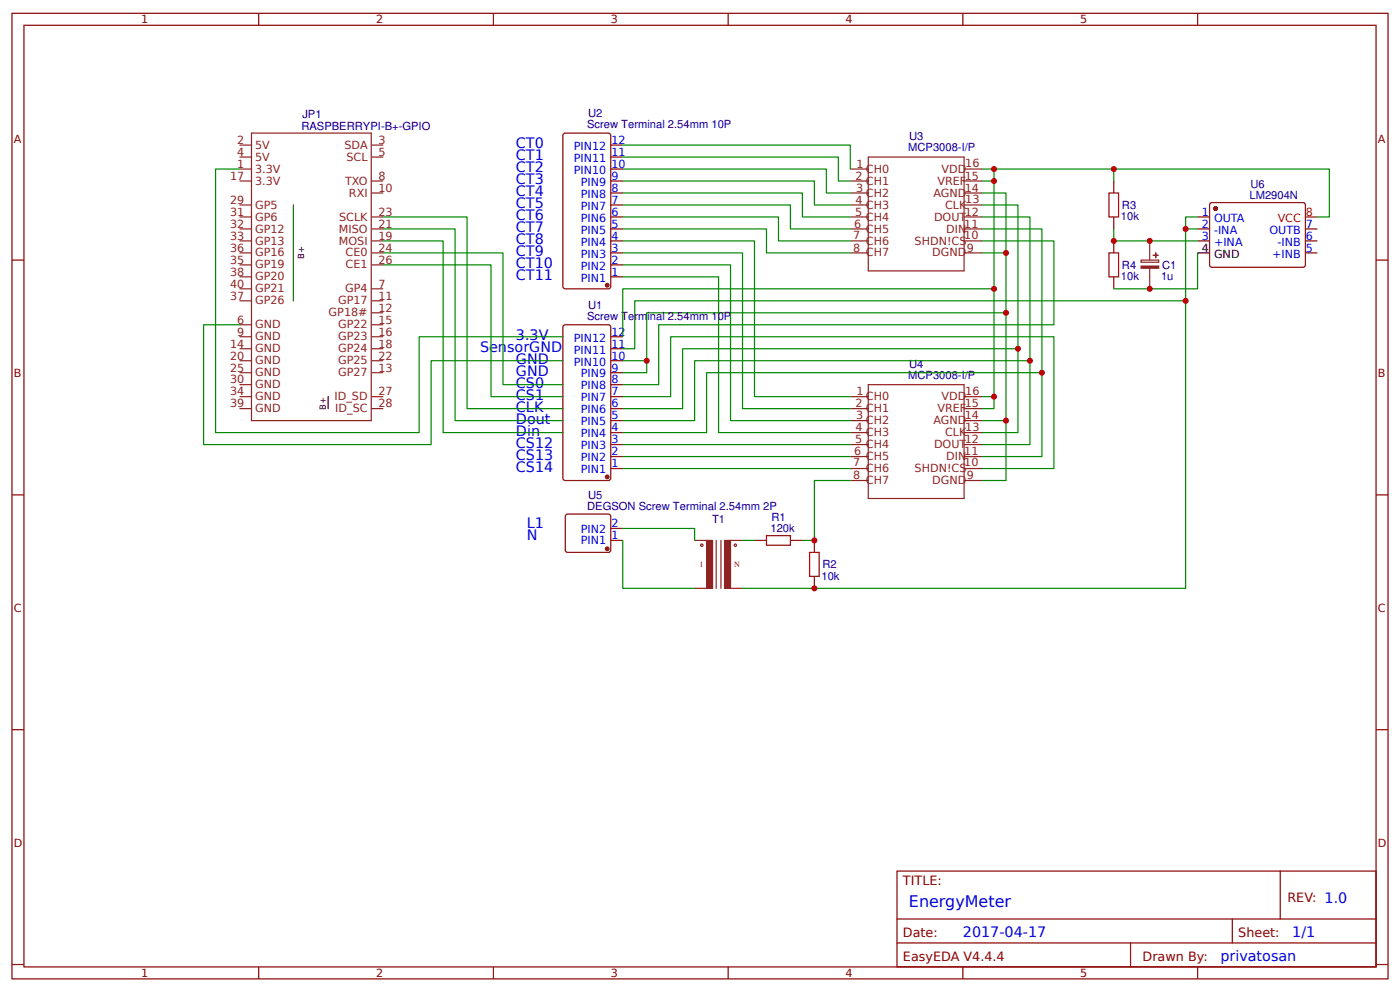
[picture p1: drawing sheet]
<svg xmlns="http://www.w3.org/2000/svg" width="309mm" height="219mm" viewBox="0 0 309 219" stroke-linecap="round" stroke-linejoin="round" font-family="sans-serif">
<g fill="none" stroke="#800" stroke-width=".26">
<path d="M2.6 2.9h304.1v213.3h-304.1zM5.3 5.6h298.7v207.9h-298.7zM57.1 2.9v2.7M109 2.9v2.7M160.9 2.9v2.7M212.7 2.9v2.7M264.6 2.9v2.7M2.6 57.4h2.7M304 57.4h2.7M2.6 109.3h2.7M304 109.3h2.7M2.6 161.2h2.7"/>
<path d="M304 161.2h2.7M198.2 192.4h105.8v21.1h-105.8zM282.8 192.4v10.6M2.6 213h2.7M57.1 213.5v2.7M109 213.5v2.7M160.9 213.5v2.7M198.2 203h105.8M198.2 208.3h105.8M212.7 213.5v2.7M249.8 208.3v5.2M264.6 213.5v2.7"/>
<path d="M272.3 203v5.3M304 213h2.7"/>
</g>
<g fill="none" stroke="#8d2323" stroke-width=".26">
<path d="M187.9 37.3h3.9M187.9 40h3.9M191.8 34.7h21.2v25.1h-21.2zM213 37.3h4M213 40h4M187.9 42.6h3.9M187.9 45.3h3.9M187.9 47.9h3.9M187.9 50.6h3.9M187.9 53.2h3.9M187.9 55.9h3.9M213 42.6h4"/>
<path d="M213 45.3h4M213 47.9h4M213 50.6h4M213 53.2h4M213 55.9h4M187.9 87.6h3.9M187.9 90.2h3.9M187.9 92.9h3.9M187.9 95.5h3.9M187.9 98.2h3.9M191.8 85h21.2v25.1h-21.2zM213 87.6h4"/>
<path d="M213 90.2h4M213 92.9h4M213 95.5h4M213 98.2h4M187.9 100.8h3.9M187.9 103.5h3.9M187.9 106.1h3.9M213 100.8h4M213 103.5h4M213 106.1h4"/>
</g>
<path d="M217 40h2.6v47.6M137.6 58.5h23.8v34.4h26.5M137.6 55.9h26.4v34.3h23.9M137.6 53.2h29.1v34.4h21.2M137.6 61.1h21.1v34.4h29.2M137.6 98.2h50.3M217 87.6h2.6v2.6h-2.6M137.6 103.5h50.3M137.6 100.8h50.3" fill="none" stroke="#080" stroke-width=".26"/>
<circle cx="219.6" cy="87.6" r=".66" fill="#c00"/>
<path d="M217 37.3h2.6v2.7" fill="none" stroke="#080" stroke-width=".26"/>
<circle cx="219.6" cy="40" r=".66" fill="#c00"/>
<path d="M217 42.6h5.2v13.3h-5.2M222.2 55.9v37h-5.2" fill="none" stroke="#080" stroke-width=".26"/>
<circle cx="222.3" cy="55.9" r=".66" fill="#c00"/>
<path d="M222.2 92.9v13.2h-5.2" fill="none" stroke="#080" stroke-width=".26"/>
<circle cx="222.3" cy="92.9" r=".66" fill="#c00"/>
<path d="M217 45.3h7.9v50.2h-7.9M217 47.9h10.5v50.3h-10.5M217 50.6h13.2v50.2h-13.2M230.2 82.3h-74.1v13.2h-18.5" fill="none" stroke="#080" stroke-width=".26"/>
<circle cx="230.2" cy="82.3" r=".66" fill="#c00"/>
<path d="M227.5 79.7h-74v13.2h-15.9" fill="none" stroke="#080" stroke-width=".26"/>
<circle cx="227.5" cy="79.7" r=".66" fill="#c00"/>
<path d="M224.9 77h-74.1v13.2h-13.2" fill="none" stroke="#080" stroke-width=".26"/>
<circle cx="224.9" cy="77" r=".66" fill="#c00"/>
<path d="M217 53.2h15.8v18.5h-87.3v13.3h-7.9M137.6 79.7h5.3v2.6h-5.3M222.2 69.1h-79.3v10.6M137.6 87.6h10.6v-13.2h84.6v29.1h-15.8" fill="none" stroke="#080" stroke-width=".26"/>
<g fill="#c00">
<circle cx="222.3" cy="69.1" r=".66"/>
<circle cx="142.9" cy="79.7" r=".66"/>
</g>
<path d="M137.6 40h42.3v5.3h8M137.6 37.3h45v5.3h5.3M137.6 50.6h31.7v5.3h18.6M137.6 47.9h34.4v5.3h15.9M137.6 45.3h37v5.3h13.3M137.6 42.6h39.7v5.3h10.6M219.6 63.8h-82v10.6" fill="none" stroke="#080" stroke-width=".26"/>
<g fill="none" stroke="#800" stroke-width=".26">
<path d="M124.6 29.5l9.8-.1 .5 .3v33.6l-.2 .4-9.8 .1-.5-.3v-33.6zM134.9 40h2.7M134.9 37.3h2.7M134.9 34.7h2.7M134.9 32h2.7M134.9 58.5h2.7M134.9 55.9h2.7M134.9 53.2h2.7M134.9 50.6h2.7M134.9 47.9h2.7M134.9 45.3h2.7M134.9 42.6h2.7"/>
<path d="M124.6 71.8l9.8-.1 .5 .3v33.6l-.2 .5h-9.8l-.5-.2v-33.6zM134.9 79.7h2.7M134.9 77h2.7M134.9 74.4h2.7M134.9 61.1h2.7M134.9 98.2h2.7M134.9 95.5h2.7M134.9 92.9h2.7M134.9 90.2h2.7M134.9 87.6h2.7M134.9 85h2.7M134.9 82.3h2.7"/>
<path d="M134.9 103.5h2.7M134.9 100.8h2.7"/>
</g>
<g fill="#800" stroke="#800" stroke-width=".26">
<circle cx="134.1" cy="105.3" r=".4"/>
<circle cx="134.1" cy="63" r=".4"/>
</g>
<circle cx="219.6" cy="63.8" r=".66" fill="#c00"/>
<path d="M137.6 34.7h47.6v5.3h2.7M137.6 32h50.3v5.3M261.9 66.4v63.5h-97.9M137.6 116.7h15.9v2.7M137.6 119.4v10.5h15.9M164 119.4h2.7M187.9 106.1h-8v13.3h-2.6" fill="none" stroke="#080" stroke-width=".26"/>
<g fill="none" stroke="#8d2323" stroke-width=".26">
<path d="M153.5 119.4h2.6M158.2 119.4v10.5M159.3 119.4v10.5M161.4 119.4h2.6M153.5 129.9h2.6M161.4 129.9h2.6"/>
<circle cx="155" cy="120.4" r=".26"/>
<circle cx="162.5" cy="120.4" r=".26"/>
</g>
<g fill="#8d2323" stroke="#8d2323" stroke-width=".26">
<path d="M156.1 119.4h1.3v10.5h-1.3z"/>
<path d="M160.1 119.4h1.3v10.5h-1.3z"/>
</g>
<path d="M125 113.8l.4-.3 9.3 .1 .2 .5v7.6l-.5 .3-9.3-.1-.2-.4zM134.9 119.4h2.7M134.9 116.7h2.7M166.7 119.4h2.6M174.6 119.4h2.7M179.9 119.4v2.6M179.9 127.3v2.6" fill="none" stroke="#800" stroke-width=".26"/>
<circle cx="134.1" cy="121.2" r=".4" fill="#800" stroke="#800" stroke-width=".26"/>
<path d="M169.3 118.3h5.3v2.1h-5.3zM178.9 122h2.1v5.3h-2.1z" fill="none" stroke="#a00000" stroke-width=".26"/>
<circle cx="179.9" cy="119.4" r=".66" fill="#c00"/>
<path d="M245 42.6h2.1v5.3h-2.1zM245 55.9h2.1v5.2h-2.1z" fill="none" stroke="#a00000" stroke-width=".26"/>
<path d="M246.1 40v2.6M246.1 47.9v2.7M246.1 53.2v2.7M246.1 61.1v2.7" fill="none" stroke="#800" stroke-width=".26"/>
<path d="M252.1 57.4h3.9v.5h-3.9zM254 53.2v4.2M254 59.3v4.5" fill="none" stroke="#8d2323" stroke-width=".26"/>
<g fill="#8d2323" stroke="#8d2323" stroke-width=".26">
<path d="M252.1 58.8h3.9v.4h-3.9z"/>
<path d="M254.8 56.4h1.1z"/>
<path d="M255.3 55.9v1z"/>
</g>
<path d="M246.1 50.6v2.6h18.5M264.6 55.9v7.9h-18.5" fill="none" stroke="#080" stroke-width=".26"/>
<circle cx="246.1" cy="53.2" r=".66" fill="#c00"/>
<path d="M219.6 37.3h26.5v2.7" fill="none" stroke="#080" stroke-width=".26"/>
<circle cx="219.6" cy="37.3" r=".66" fill="#c00"/>
<circle cx="268.6" cy="46.1" r=".4" fill="#800" stroke="#800" stroke-width=".26"/>
<path d="M264.6 47.9h2.6M264.6 50.6h2.6M264.6 53.2h2.6M267.3 45l.5-.3 20.3 .1 .3 .5-.1 13.5-.4 .2h-20.4l-.3-.5zM288.4 50.6h2.6M288.4 53.2h2.6M288.4 55.9h2.6" fill="none" stroke="#800" stroke-width=".26"/>
<path d="M264.6 55.9h2.6" fill="none" stroke="#000" stroke-width=".26"/>
<path d="M288.4 47.9h2.6" fill="none" stroke="#f00" stroke-width=".26"/>
<path d="M246.1 37.3h47.6v10.6h-2.7" fill="none" stroke="#080" stroke-width=".26"/>
<circle cx="246.1" cy="37.3" r=".66" fill="#c00"/>
<path d="M261.9 50.6v15.8h-121.7v10.6h-2.6M264.6 47.9h-2.7v2.7h2.7" fill="none" stroke="#080" stroke-width=".26"/>
<g fill="#c00">
<circle cx="261.9" cy="50.6" r=".66"/>
<circle cx="261.9" cy="66.4" r=".66"/>
<circle cx="179.9" cy="129.9" r=".66"/>
<circle cx="254" cy="53.2" r=".66"/>
<circle cx="254" cy="63.8" r=".66"/>
</g>
<g fill="none" stroke="#8d2323" stroke-width=".26">
<path d="M52.9 37.3h2.7M52.9 32h2.7M52.9 34.7h2.7M52.9 40h2.7M55.6 29.4h26.4v63.5h-26.4zM82 32h2.7M82 34.7h2.7M82 40h2.7M52.9 53.2h2.7M52.9 50.6h2.7M52.9 47.9h2.7M52.9 58.5h2.7"/>
<path d="M52.9 55.9h2.7M52.9 45.3h2.7M82 53.2h2.7M82 50.6h2.7M82 47.9h2.7M82 58.5h2.7M82 55.9h2.7M82 42.6h2.7M52.9 63.8h2.7M52.9 74.4h2.7M52.9 66.4h2.7M52.9 71.7h2.7"/>
<path d="M52.9 79.7h2.7M52.9 77h2.7M52.9 61.1h2.7M82 63.8h2.7M82 74.4h2.7M82 66.4h2.7M82 71.7h2.7M82 79.7h2.7M82 77h2.7M82 69.1h2.7M52.9 82.3h2.7M52.9 85h2.7"/>
<path d="M52.9 87.6h2.7M52.9 90.2h2.7M82 82.3h2.7M82 87.6h2.7M82 90.2h2.7"/>
</g>
<path d="M64.8 45.3v21.1M72.5 87.6v2.6" fill="none" stroke="#000" stroke-width=".26"/>
<path d="M52.9 37.3h-5.3v58.2h45v-21.1h31.8M84.7 53.2h13.2v42.3h26.5M84.7 50.6h15.8v42.3h23.9M84.7 47.9h18.5v42.3h21.2M84.7 55.9h26.4v29.1h13.3M84.7 58.5h23.8v29.1h15.9M52.9 71.7h-7.9v26.5h50.2v-18.5h29.2" fill="none" stroke="#080" stroke-width=".26"/>
<text font-size="3.5" fill="#00f" x="200.8" y="200.3">EnergyMeter</text>
<g font-size="3.2" fill="#00f">
<text x="114" y="32.7">CT0</text>
<text x="114" y="35.3">CT1</text>
<text x="114" y="38">CT2</text>
<text x="114" y="40.6">CT3</text>
<text x="114" y="45.9">CT5</text>
<text x="114" y="43.3">CT4</text>
<text x="114" y="48.6">CT6</text>
<text x="114" y="51.2">CT7</text>
<text x="114" y="53.9">CT8</text>
<text x="114" y="56.5">CT9</text>
<text x="114" y="59.2">CT10</text>
<text x="114" y="61.8">CT11</text>
<text x="106.1" y="77.7">SensorGND</text>
<text x="114" y="75">3.3V</text>
<text x="114" y="80.3">GND</text>
<text x="114" y="83">GND</text>
<text x="114" y="85.6">CS0</text>
<text x="114" y="88.3">CS1</text>
<text x="114" y="90.9">CLK</text>
<text x="114" y="93.6">Dout</text>
<text x="114" y="96.2">Din</text>
<text x="114" y="98.8">CS12</text>
<text x="114" y="101.5">CS13</text>
<text x="114" y="104.1">CS14</text>
<text x="116.4" y="116.7">L1</text>
<text x="116.4" y="119.4">N</text>
<text x="212.7" y="206.9">2017-04-17</text>
<text x="285.5" y="206.9">1/1</text>
<text x="269.6" y="212.2">privatosan</text>
</g>
<g font-size="2.8" fill="#800">
<text x="199.5" y="195.6">TITLE:</text>
<text x="284.4" y="199.3">REV: 1.0</text>
<text x="199.5" y="206.9">Date:</text>
<text x="273.6" y="206.9">Sheet:</text>
<text x="199.5" y="212.2">EasyEDA V4.4.4</text>
<text x="252.4" y="212.2">Drawn By:</text>
</g>
<g font-size="2.5" fill="#800">
<text x="31.2" y="5.2">1</text>
<text x="83.1" y="5.2">2</text>
<text x="134.9" y="5.2">3</text>
<text x="186.8" y="5.2">4</text>
<text x="238.7" y="5.2">5</text>
<text x="3" y="31.5">A</text>
<text x="304.4" y="31.5">A</text>
<text x="3" y="83.4">B</text>
<text x="304.4" y="83.4">B</text>
<text x="3" y="135.2">C</text>
<text x="304.4" y="135.2">C</text>
<text x="3" y="187.1">D</text>
<text x="304.4" y="187.1">D</text>
<text x="31.2" y="215.8">1</text>
<text x="83.1" y="215.8">2</text>
<text x="134.9" y="215.8">3</text>
<text x="186.8" y="215.8">4</text>
<text x="238.7" y="215.8">5</text>
</g>
<g font-size="2.5" fill="#000080">
<text x="66.6" y="28.6">RASPBERRYPI-B+-GPIO</text>
<text x="66.8" y="26.1">JP1</text>
<text x="129.7" y="28.3">Screw Terminal 2.54mm 10P</text>
<text x="129.9" y="25.8">U2</text>
<text x="200.6" y="33.4">MCP3008-I/P</text>
<text x="200.9" y="30.9">U3</text>
<text x="276.3" y="41.4">U6</text>
<text x="247.9" y="46.2">R3</text>
<text x="276" y="43.9">LM2904N</text>
<text x="247.6" y="48.7">10k</text>
<text x="247.9" y="59.4">R4</text>
<text x="256.7" y="59.4">C1</text>
<text x="247.6" y="61.9">10k</text>
<text x="256.5" y="61.9">1u</text>
<text x="129.7" y="70.7">Screw Terminal 2.54mm 10P</text>
<text x="129.9" y="68.2">U1</text>
<text x="200.6" y="83.7">MCP3008-I/P</text>
<text x="200.9" y="81.2">U4</text>
<text x="129.7" y="112.7">DEGSON Screw Terminal 2.54mm 2P</text>
<text x="130" y="110.2">U5</text>
<text x="157.3" y="115.5">T1</text>
<text x="170.2" y="117.5">120k</text>
<text x="170.4" y="115">R1</text>
<text x="181.7" y="125.5">R2</text>
<text x="181.5" y="128">10k</text>
</g>
<g font-size="2.5" fill="#8d2323">
<text x="52.4" y="34.4">4</text>
<text x="52.4" y="31.8">2</text>
<text x="56.4" y="35.5">5V</text>
<text x="56.4" y="32.8">5V</text>
<text x="76.1" y="32.8">SDA</text>
<text x="76.6" y="35.5">SCL</text>
<text x="83.6" y="31.8">3</text>
<text x="83.6" y="34.4">5</text>
<text x="50.8" y="39.7">17</text>
<text x="52.4" y="37.1">1</text>
<text x="56.4" y="38.1">3.3V</text>
<text x="56.4" y="40.8">3.3V</text>
<text x="76.2" y="40.8">TXO</text>
<text x="83.6" y="39.7">8</text>
<text x="189" y="39.7">2</text>
<text x="189.2" y="37.1">1</text>
<text x="191.3" y="38.1">CH0</text>
<text x="191.3" y="40.8">CH1</text>
<text x="207.1" y="40.8">VREF</text>
<text x="208" y="38.1">VDD</text>
<text x="213.1" y="39.7">15</text>
<text x="213.3" y="36.9">16</text>
<text x="50.8" y="45">29</text>
<text x="50.8" y="47.7">31</text>
<text x="56.4" y="46.1">GP5</text>
<text x="77.1" y="43.4">RXI</text>
<text x="83.6" y="47.7">23</text>
<text x="83.6" y="42.4">10</text>
<text x="188.9" y="47.7">5</text>
<text x="189" y="45">4</text>
<text x="189.1" y="42.4">3</text>
<text x="191.3" y="43.4">CH2</text>
<text x="191.3" y="46.1">CH3</text>
<text x="206.2" y="43.4">AGND</text>
<text x="208.8" y="46.1">CLK</text>
<text x="213.1" y="47.7">12</text>
<text x="213.1" y="42.4">14</text>
<text x="213.3" y="44.9">13</text>
<text x="50.8" y="50.3">32</text>
<text x="50.8" y="52.9">33</text>
<text x="56.4" y="48.7">GP6</text>
<text x="56.4" y="51.4">GP12</text>
<text x="74.9" y="51.4">MISO</text>
<text x="74.9" y="48.7">SCLK</text>
<text x="83.6" y="52.9">19</text>
<text x="83.6" y="50.3">21</text>
<text x="188.5" y="52.7">7</text>
<text x="188.7" y="50.3">6</text>
<text x="191.3" y="48.7">CH4</text>
<text x="191.3" y="51.4">CH5</text>
<text x="206.4" y="48.7">DOUT</text>
<text x="209" y="51.4">DIN</text>
<text x="213" y="52.7">10</text>
<text x="213" y="50.3">11</text>
<text x="50.8" y="58.2">35</text>
<text x="50.8" y="55.6">36</text>
<text x="56.4" y="54">GP13</text>
<text x="56.4" y="59.3">GP19</text>
<text x="56.4" y="56.6">GP16</text>
<text x="74.9" y="54">MOSI</text>
<text x="76.4" y="59.3">CE1</text>
<text x="76.4" y="56.6">CE0</text>
<text x="83.6" y="58.2">26</text>
<text x="83.6" y="55.6">24</text>
<text x="188.5" y="55.6">8</text>
<text x="191.3" y="54">CH6</text>
<text x="191.3" y="56.6">CH7</text>
<text x="202.1" y="54">SHDN!CS</text>
<text x="206" y="56.6">DGND</text>
<text x="213.6" y="55.6">9</text>
<text x="50.8" y="60.9">38</text>
<text x="50.8" y="63.5">40</text>
<text x="56.4" y="61.9">GP20</text>
<text x="56.4" y="64.6">GP21</text>
<text x="76.2" y="64.6">GP4</text>
<text x="83.6" y="63.5">7</text>
<text x="50.8" y="66.2">37</text>
<text x="52.4" y="71.5">6</text>
<text x="56.4" y="67.2">GP26</text>
<text x="72.6" y="69.9">GP18#</text>
<text x="74.7" y="67.2">GP17</text>
<text x="83.6" y="66.2">11</text>
<text x="83.6" y="71.5">15</text>
<text x="83.6" y="68.8">12</text>
<text x="50.8" y="76.8">14</text>
<text x="52.4" y="74.1">9</text>
<text x="56.4" y="75.2">GND</text>
<text x="56.4" y="77.8">GND</text>
<text x="56.4" y="72.5">GND</text>
<text x="74.7" y="72.5">GP22</text>
<text x="74.7" y="77.8">GP24</text>
<text x="74.7" y="75.2">GP23</text>
<text x="83.6" y="76.8">18</text>
<text x="83.6" y="74.1">16</text>
<text x="50.8" y="82">25</text>
<text x="50.8" y="79.4">20</text>
<text x="56.4" y="83.1">GND</text>
<text x="56.4" y="80.5">GND</text>
<text x="74.7" y="83.1">GP27</text>
<text x="74.7" y="80.5">GP25</text>
<text x="83.6" y="82">13</text>
<text x="83.6" y="79.4">22</text>
<text x="50.8" y="84.7">30</text>
<text x="50.8" y="87.3">34</text>
<text x="50.8" y="90">39</text>
<text x="56.4" y="85.8">GND</text>
<text x="56.4" y="88.4">GND</text>
<text x="73.9" y="88.4">ID_SD</text>
<text x="83.6" y="87.3">27</text>
<text x="83.6" y="90">28</text>
<text x="189" y="90">2</text>
<text x="189.2" y="87.3">1</text>
<text x="191.3" y="88.4">CH0</text>
<text x="208" y="88.4">VDD</text>
<text x="213.1" y="90">15</text>
<text x="213.3" y="87.1">16</text>
<text x="56.4" y="91">GND</text>
<text x="74.1" y="91">ID_SC</text>
<text x="189" y="95.3">4</text>
<text x="189.1" y="92.6">3</text>
<text x="191.3" y="91">CH1</text>
<text x="191.3" y="93.7">CH2</text>
<text x="206.2" y="93.7">AGND</text>
<text x="207.1" y="91">VREF</text>
<text x="213.1" y="92.6">14</text>
<text x="213.3" y="95.2">13</text>
<text x="188.7" y="100.6">6</text>
<text x="188.9" y="97.9">5</text>
<text x="191.3" y="96.3">CH3</text>
<text x="191.3" y="99">CH4</text>
<text x="191.3" y="101.6">CH5</text>
<text x="206.4" y="99">DOUT</text>
<text x="208.8" y="96.3">CLK</text>
<text x="209" y="101.6">DIN</text>
<text x="213" y="100.6">11</text>
<text x="213.1" y="97.9">12</text>
<text x="188.5" y="103">7</text>
<text x="188.5" y="105.9">8</text>
<text x="191.3" y="104.3">CH6</text>
<text x="191.3" y="106.9">CH7</text>
<text x="202.1" y="104.3">SHDN!CS</text>
<text x="206" y="106.9">DGND</text>
<text x="213" y="103">10</text>
<text x="213.6" y="105.9">9</text>
</g>
<g font-size="2.5" fill="#00f">
<text x="126.7" y="35.7">PIN11</text>
<text x="126.7" y="33.1">PIN12</text>
<text x="135.1" y="34.4">11</text>
<text x="135.1" y="31.8">12</text>
<text x="126.7" y="38.4">PIN10</text>
<text x="128.3" y="41">PIN9</text>
<text x="135.1" y="39.7">9</text>
<text x="135.1" y="37.1">10</text>
<text x="128.3" y="46.3">PIN7</text>
<text x="128.3" y="43.7">PIN8</text>
<text x="135.1" y="47.7">6</text>
<text x="135.1" y="45">7</text>
<text x="135.1" y="42.4">8</text>
<text x="265.5" y="47.7">1</text>
<text x="128.3" y="51.6">PIN5</text>
<text x="128.3" y="49">PIN6</text>
<text x="135.1" y="52.9">4</text>
<text x="135.1" y="50.3">5</text>
<text x="265.5" y="50.3">2</text>
<text x="265.5" y="52.9">3</text>
<text x="268.2" y="49">OUTA</text>
<text x="268.2" y="51.6">-INA</text>
<text x="280.5" y="51.6">OUTB</text>
<text x="288.5" y="52.9">6</text>
<text x="288.5" y="50.3">7</text>
<text x="128.3" y="59.6">PIN2</text>
<text x="128.3" y="56.9">PIN3</text>
<text x="128.3" y="54.3">PIN4</text>
<text x="135.1" y="58.2">2</text>
<text x="135.1" y="55.6">3</text>
<text x="268.2" y="54.3">+INA</text>
<text x="281.1" y="56.9">+INB</text>
<text x="282.3" y="54.3">-INB</text>
<text x="288.5" y="55.6">5</text>
<text x="128.3" y="62.2">PIN1</text>
<text x="135.1" y="60.9">1</text>
<text x="126.7" y="75.4">PIN12</text>
<text x="135.1" y="76.8">11</text>
<text x="135.1" y="74.1">12</text>
<text x="126.7" y="80.7">PIN10</text>
<text x="126.7" y="78.1">PIN11</text>
<text x="128.3" y="83.4">PIN9</text>
<text x="135.1" y="82">9</text>
<text x="135.1" y="79.4">10</text>
<text x="128.3" y="88.7">PIN7</text>
<text x="128.3" y="86">PIN8</text>
<text x="135.1" y="90">6</text>
<text x="135.1" y="87.3">7</text>
<text x="135.1" y="84.7">8</text>
<text x="128.3" y="94">PIN5</text>
<text x="128.3" y="91.3">PIN6</text>
<text x="135.1" y="95.3">4</text>
<text x="135.1" y="92.6">5</text>
<text x="128.3" y="101.9">PIN2</text>
<text x="128.3" y="99.2">PIN3</text>
<text x="128.3" y="96.6">PIN4</text>
<text x="135.1" y="100.6">2</text>
<text x="135.1" y="97.9">3</text>
<text x="128.3" y="104.5">PIN1</text>
<text x="135.1" y="103.2">1</text>
<text x="128.3" y="117.8">PIN2</text>
<text x="135.1" y="119.1">1</text>
<text x="135.1" y="116.4">2</text>
<text x="128.3" y="120.1">PIN1</text>
</g>
<g font-size="2.5" fill="#f00">
<text x="288.5" y="47.7">8</text>
<text x="282.3" y="49">VCC</text>
</g>
<g font-size="2.5">
<text x="265.5" y="55.6">4</text>
<text x="268.2" y="56.9">GND</text>
</g>
<g font-size="1.9">
<text x="67.2" y="57.2" transform="rotate(-90 67.2 57.2)">B+</text>
<text x="72" y="90.5" transform="rotate(-90 72 90.5)">B+</text>
</g>
<g font-size="1.8" fill="#a00000">
<text x="154.5" y="125.2">1</text>
<text x="162.2" y="125.2">N</text>
</g>
</svg>
